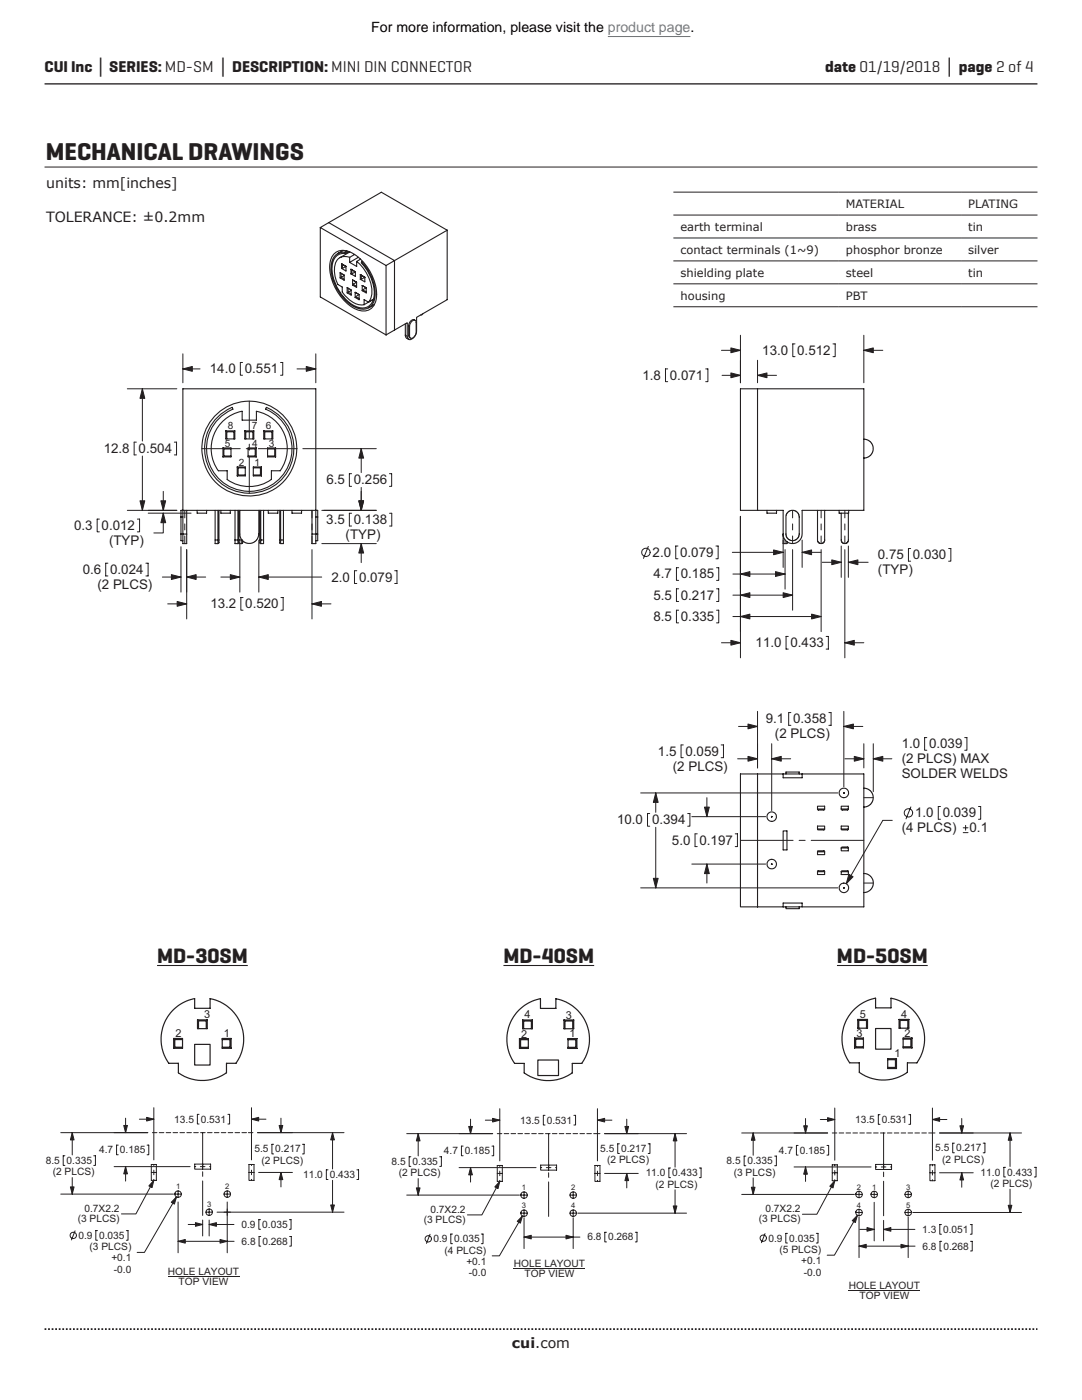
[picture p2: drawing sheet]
<svg xmlns="http://www.w3.org/2000/svg" width="216mm" height="279mm" viewBox="0 0 216 279" stroke-linecap="round" stroke-linejoin="round" font-family="sans-serif">
<path d="M8.9 265.3h198.1" fill="none" stroke="#231f20" stroke-width=".35" stroke-dasharray=".4 .4 .4 .4 .4 .4" stroke-dashoffset=".7" stroke-linecap="butt"/>
<path d="M8.9 16.7h198.1" fill="none" stroke="#231f20" stroke-width=".26"/>
<g fill="none" stroke="#231f20" stroke-width=".22">
<path d="M63.9 45.4v13.9l13.1 7.5M63.9 45.4l13.1 7.6M65.6 44.4l-1.7 1M65.6 44.4l13.1 7.6M65.6 44.4l10.5-6 13.1 7.5M66.8 51.1a2.19 2.19 0 0 1 2-.7l.1 .2a2.29 2.29 0 0 0-2.6 2.4 8.9 8.9 0 0 0 4.8 8.2 2.46 2.46 0 0 0 2.6-.2 2.46 2.46 0 0 0 1-2.4 9.3 9.3 0 0 0-2.6-6.1v-.2a9 9 0 0 1 2.6 7.7 2.52 2.52 0 0 1-3.9 1.3 9.2 9.2 0 0 1-4.6-9zM66.8 50.5a3.2 3.2 0 0 1 3.9 .3 9.8 9.8 0 0 1 4.4 9 2.62 2.62 0 0 1-4 2 9.9 9.9 0 0 1-5.2-9.4l.2-.8zM67.9 54.4l.8 .5M67.9 54.4v1.1M68.1 54.5v.9l-.2 .1M68.2 52.7l.8 .5M68.2 52.7v.9"/>
<path d="M68.2 52.7l.1 .1M68.2 53.6h.1M68.3 52.8l.7 .4M68.3 52.8v.8M68.5 50l-1.1 .6M68.7 55l-.6 .4 .6 .3M68.7 54.9v1l-.8-.4M69 53.2v.9l-.8-.5M69 53.2l-.7 .4M69.2 50.1l-.4 .3M69.3 57.4l.8 .5M69.3 57.4v1"/>
<path d="M69.5 57.5v.8l-.2 .1M69.6 50.2l-.7 .4M69.8 51.4a2.13 2.13 0 0 0-3.1 2.2 6.4 6.4 0 0 0 .7 3.2l.9 .5v1a5.3 5.3 0 0 0 4.1 2.5h.3M69.8 51.4v1M69.8 50.3l-2 1.1M70 53.7l.9 .6M70 53.7v1M70 53.7l.2 .1M70 54.7h.2M70.1 58l-.6 .3 .6 .4M70.1 57.9v1l-.8-.5M70.2 53.8l.7 .5"/>
<path d="M70.2 53.8v.9M70.4 55.9l.8 .4M70.4 55.9v1M70.5 56.7l.7 .4M70.5 56.7l-.1 .2M70.8 50.8l-1 .6M70.9 58.3l.8 .5M70.9 58.3v1.1M70.9 54.3v.9l-.9-.5M70.9 54.3l-.7 .4M71 59.2l.7 .4M71 59.2l-.1 .2"/>
<path d="M71.2 56.3v1.1l-.8-.5M71.2 56.3l-.7 .4M71.2 52.2a8.3 8.3 0 0 1 3 6.4l-.2 .8-.5 .9M71.2 52.2v1l-1.4-.8M71.5 51.3l-1.7 1.1M71.7 58.8l-.7 .4M71.7 58.8v1l-.8-.4M71.9 54.8l.2 .1v.8M71.9 54.8l.9 .5M71.9 54.8v.9M71.9 55.7h.2M71.9 51.7l-.7 .5"/>
<path d="M72.3 57l.8 .4M72.3 57v1M72.4 57.8l.7 .5M72.4 57.8l-.1 .2M72.4 52.2l-.2 .1M72.8 55.3v.9l-.9-.5M72.8 55.3l-.7 .4M73.1 57.4l-.7 .4M73.1 57.4v1.1l-.8-.5M77 53v13.8M78.7 52l-1.7 1M78.7 52v13.9"/>
<path d="M89.2 45.9v13.9l-6.1 3.5v2.7a1.87 1.87 0 0 1-1.3 1.8l-.3-.1-.2-.4v-2.9l-2.6 1.5M89.2 45.9l-10.5 6.1M73.5 60.3l1-.6-1.8 1.1M73.5 60.3l-.8-.5v1M74.7 60.8l-1.1 .6M78.7 65.9l-1.7 .9M80.9 66.9l.2 .6 .4 .2M80.9 66.9l.4 .2M80.9 64.6v2.3M81.5 67l.1 .2 .3 .3M81.5 65v2M81.5 65l.2 .1"/>
<path d="M81.5 67l.2 .1M82.1 64.3a.5 .5 0 0 1 .5-.4 .5 .5 0 0 1 .4 .5v1.9a1.12 1.12 0 0 1-1.1 1.2l-.2-.4v-2zM82.8 63.9l-.1-.1a1.12 1.12 0 0 0-1.2 1.2M84.4 62.6l-.5 .3M151.2 77.6v24.3M43.6 94h1.7v1.7a7.6 7.6 0 0 0 8.8 0M44.5 89.4h1.6v1.8h-1.6M44.5 89.4v1.8M44.5 89.4l.2 .2h1.4M44.7 91h1.4M44.7 91l-.2 .2M44.7 89.6v1.4"/>
<path d="M45.1 86h1.8M45.1 86v1.6h1.8v-1.6M45.1 86l.2 .2M45.3 86.2v1.4M46.7 86.2v1.4M46.9 86l-.2 .2h-1.4M47.3 93.2l.2 .2h1.4M47.3 93.2h1.6v1.8h-1.6M47.3 93.2v1.8M47.5 94.8h1.4M47.5 94.8l-.2 .2M47.5 93.4v1.4"/>
<path d="M48.8 86h1.8M48.8 86v1.6h1.8v-1.6M48.8 86l.2 .2M49 86.2v1.4M49.5 91h1.4M50.5 86.2v1.4M50.5 94.8h1.5M50.6 86l-.1 .2h-1.5M50.9 89.6v1.4l.2 .2M51.1 89.4l-.2 .2h-1.4M51.1 89.4h-1.6v1.8h1.6M51.1 89.4v1.8"/>
<path d="M51.1 82.1a7.6 7.6 0 0 1 4.8 11.9h-1.7v1.7M51.2 82.1v1.7h-2.9v-1.7a7.6 7.6 0 0 0-4.7 11.9M52 93.4v1.4l.2 .2M52.2 93.2l-.2 .2h-1.5M52.2 93.2v1.8M52.2 93.2h-1.7v1.8h1.7M52.6 86l.2 .2v1.4M52.6 86h1.8M52.6 86v1.6h1.8v-1.6M53 81.7a8.5 8.5 0 0 1 3.5 13 8.5 8.5 0 0 1-13.5 0 8.5 8.5 0 0 1 3.5-13l-.2-.4a8.9 8.9 0 0 0-3.6 13.6 8.9 8.9 0 0 0 14.1 0 8.9 8.9 0 0 0-3.6-13.6l-.2 .4M53.4 91h1.4M54.3 86.2v1.4"/>
<path d="M54.4 86l-.1 .2h-1.5M54.8 89.6v1.4l.2 .2M55 89.4l-.2 .2h-1.4M55 89.4v1.8M55 89.4h-1.6v1.8h1.6M172.4 87.7l.6 .1 .6 .3 .5 .7 .2 .7-.2 .8-.5 .7-.6 .3-.6 .1M36.1 106.6h.4v1.9h.8v-1.9M36.1 103.2v-1.3h27.3v1.3M36.1 106.6v1.3h.4M36.1 103.2h.4M36.1 103.2v3.4M37.3 106.6h-.8v-29h26.5v29"/>
<path d="M37.3 101.9v4.7M39.3 101.9v.5h1.9v-.5M42.9 107.8h.8v.5l-.2 .2M42.9 101.9v6.6h.6M43.5 101.9v6.6M43.7 101.9v5.9M44.1 101.9v.5h1.9v-.5M46.9 101.9v6.6h.6M46.9 107.8h1.3M47.5 101.9v6.6M47.7 108.3l-.2 .2M47.7 101.9v6.6h.5"/>
<path d="M47.9 101.9v5l.2 .7 .4 .4 1 .4h.6l.6-.2 .6-.5 .2-.6 .1-5.2M48.2 107.7v.1M48.3 107.8l-.1 .7M48.4 107.9v.4l-.2 .2M51.8 101.9v6.5l.2 .1M51.8 107.8h.8M52 101.9v6.6M52.6 101.9v6.6h-.6M53.5 101.9v.5h1.9v-.5M55.8 101.9v6.5l.2 .1M55.8 107.8h.8M56 101.9v6.6h.6v-6.6"/>
<path d="M58.3 101.9v.5h1.9v-.5M62.3 106.6h.7v1.9h-.7zM62.3 101.9v4.7M63 103.2h.4M63 106.6h.4M63.4 106.6v1.3h-.4M63.4 103.2v3.4M153 101.9v.5h1.9v-.5M156.2 106.6l.1 .6 .3 .6 .9 .6h1.1l1-.6 .3-.6 .2-.6v-4.7h12.3v-24.3h-24.7v24.3h8.6v6.6h.7v-.4M157.2 102.2l.6-.3h.7l.6 .3 .3 .6 .1 4-.4 .7-.6 .4-1-.2-.4-.3-.3-.5v-4zM163.1 101.9v6l.3 .4 .4 .2 .5-.2 .3-.5-.1-5.9M167.4 101.9v.5h1.9v-.5"/>
<path d="M167.9 102.4v5.5l.2 .4 .5 .2 .6-.3 .1-.4M169.3 102.4v5.4M151.2 154.5v26.5M156.3 154.5h3.8M156.3 154.5v.7h3.8v-.7M156.3 154.5h-8.6v26.5h3.5M156.8 154.5v-.4h2.7v.4M160.1 154.5h12.3v26.5h-12.3M172.4 157.3l.6 .1 .6 .3 .5 .7 .2 .8-.2 .7-.4 .6-.6 .4-.7 .2M156.3 165.8h.7v3.8h-.7zM163.1 174h1.4M163.1 174v.5h1.4v-.5"/>
<path d="M163.1 170h1.4M163.1 170v.6h1.4v-.6M163.1 170l.1-.2h1.2l.1 .2M163.1 165.4v-.5h1.4v.5M163.1 165.4h1.4M163.1 161.5h1.4l-.1 .1M163.1 161.5l.2 .2h1.1M163.1 161.5v-.6h1.4v.6M163.1 165.4l.2 .2h1.1l.1-.2M163.3 173.8l-.2 .2M163.3 173.8h1.1l.1 .2M167.9 174h1.4"/>
<path d="M167.9 174v.5h1.4v-.5M167.9 174l.1-.2h1.2l.1 .2M167.9 169.2v.6h1.4v-.6M167.9 169.2h1.4M167.9 169.2l.2-.2h1l.2 .2M167.9 165.4v-.5h1.4v.5M167.9 165.4h1.4M167.9 161.5h1.4l-.2 .1M167.9 161.5l.1 .2h1.1M167.9 161.5v-.6h1.4v.6M167.9 165.4l.2 .2h1l.2-.2M172.4 174.3l.6 .1 .7 .5 .5 .7 .1 .6-.1 .7-.5 .7-.7 .4-.6 .1"/>
<path d="M151.2 181h5.1M156.3 180.2h3.8v.8h-3.8zM156.8 181v.3h2.7v-.3"/>
<circle cx="49.7" cy="89.5" r="9.5"/>
<circle cx="168.4" cy="158.2" r=".95"/>
<circle cx="154" cy="163" r=".95"/>
<circle cx="154" cy="172.5" r=".95"/>
<circle cx="168.4" cy="177.2" r=".95"/>
</g>
<g fill="none" stroke="#231f20" stroke-width=".2">
<path d="M40.3 89.5h7.6M49.1 89.5h1.2M49.7 80.1v7.3M49.7 88.6v1.2M49.7 91v7.4M51.5 89.5h7.7M60.4 89.5h14.7M70.2 94.5h-.5v2.6h.5M72.1 89.5v4.8M72.1 97.3v4.6M77.7 94.5h.5v2.6h-.5M36.9 101.9v1.5"/>
<path d="M36.9 104.6v1.2M36.9 107v1.5M37.3 109.7v13.8M48.5 119.3h-.4v2.5h.4M56.1 119.3h.4v2.5h-.4M62.3 101.9v1.5M62.3 104.6v1.2M62.3 107v1.5M62.3 109.7v13.8M64.2 101.9h10.9M33.5 120.5h3.8M62.3 120.5h3.7"/>
</g>
<path d="M35.3 120l2 .5-2 .5z" fill="#231f20"/>
<path d="M35.3 120l2 .5-2 .5z" fill="none" stroke="#231f20" stroke-width=".2"/>
<path d="M62.3 120.5l1.8-.5v1z" fill="#231f20"/>
<path d="M62.3 120.5l1.8-.5v1z" fill="none" stroke="#231f20" stroke-width=".2"/>
<path d="M72.1 89.5l.5 1.9h-1z" fill="#231f20"/>
<path d="M72.1 89.5l.5 1.9h-1z" fill="none" stroke="#231f20" stroke-width=".2"/>
<path d="M71.6 99.9h1l-.5 2z" fill="#231f20"/>
<g fill="none" stroke="#231f20" stroke-width=".2">
<path d="M71.6 99.9h1l-.5 2zM135.4 113.3h-.4v2.5h.4M135.4 117.5h-.4v2.5h.4M143 113.3h.4v2.5h-.4M143 117.5h.4v2.5h-.4M146.2 114.6h10.4M146.2 118.8h12M147.7 103.1v28.2M156.6 107.7v.8M156.6 109.7v7.9M158.2 101.9v1.5M158.2 104.6v1.2"/>
<path d="M158.2 107v1.5M158.2 109.7v12.1M163.8 101.9v1.5M163.8 104.6v1.2M163.8 107v1.5M163.8 109.7v16.4M168.6 109.7v21.6M168.6 101.9v1.5M168.6 104.6v1.2M168.6 107v1.5M135.4 121.8h-.4v2.5h.4M143 121.8h.4v2.5h-.4"/>
<path d="M144 128.3h3.7M146.2 123h17.6M157.3 127h-.5v2.5h.5M164.8 127h.5v2.5h-.5M168.6 128.3h3.8"/>
</g>
<path d="M154.7 114.1l1.9 .5-1.9 .4z" fill="#231f20"/>
<path d="M154.7 114.1l1.9 .5-1.9 .4z" fill="none" stroke="#231f20" stroke-width=".2"/>
<path d="M147.7 114.6l1.9-.5v.9z" fill="#231f20"/>
<path d="M147.7 114.6l1.9-.5v.9z" fill="none" stroke="#231f20" stroke-width=".2"/>
<path d="M156.3 118.3l1.9 .5-1.9 .5z" fill="#231f20"/>
<path d="M156.3 118.3l1.9 .5-1.9 .5z" fill="none" stroke="#231f20" stroke-width=".2"/>
<path d="M147.7 118.8l1.9-.5v1z" fill="#231f20"/>
<path d="M147.7 118.8l1.9-.5v1z" fill="none" stroke="#231f20" stroke-width=".2"/>
<path d="M168.6 128.3l1.9-.5v1z" fill="#231f20"/>
<path d="M168.6 128.3l1.9-.5v1z" fill="none" stroke="#231f20" stroke-width=".2"/>
<path d="M145.8 127.8l1.9 .5-1.9 .5z" fill="#231f20"/>
<path d="M145.8 127.8l1.9 .5-1.9 .5z" fill="none" stroke="#231f20" stroke-width=".2"/>
<path d="M147.7 123l1.9-.4v.9z" fill="#231f20"/>
<path d="M147.7 123l1.9-.4v.9z" fill="none" stroke="#231f20" stroke-width=".2"/>
<path d="M161.9 122.6l1.9 .4-1.9 .5z" fill="#231f20"/>
<g fill="none" stroke="#231f20" stroke-width=".2">
<path d="M161.9 122.6l1.9 .4-1.9 .5zM168.3 158.2h.2M168.3 158.2l.2 .1M168.4 158.2v.1M168.4 158.2l-.1 .1M168.6 151.4h3.8M172.4 159.2h1.9M172.4 148.4v4.9M174.3 148.4v9.6M174.3 151.4h3.7M184.9 147.2h-.4v2.5h.4M192.5 147.2h.4v2.5h-.4"/>
<path d="M147.7 167.7h10.6M153.9 172.4h.2M153.9 172.4l.2 .1M153.9 163h.2M153.9 162.9l.2 .2M154 162.9v.2M154 172.4v.1M154 172.4l-.1 .1M154 162.9l-.1 .2M159.5 167.7h1.2M161.9 167.7h10.5M168.3 177.2h.2"/>
<path d="M168.3 177.1l.2 .2M168.4 177.1v.2M168.4 177.1l-.1 .2M172.4 176.2h1.9"/>
</g>
<path d="M174.3 151.4l1.9-.4v.9z" fill="#231f20"/>
<path d="M174.3 151.4l1.9-.4v.9z" fill="none" stroke="#231f20" stroke-width=".2"/>
<path d="M170.5 151l1.9 .4-1.9 .5z" fill="#231f20"/>
<g fill="none" stroke="#231f20" stroke-width=".2">
<path d="M25.4 77.6h9.9M28.4 77.6v10.4M36.5 70.6v5.8M36.5 73.6h3.4M48.4 72.3h-.4v2.6h.4M56 72.3h.4v2.6h-.4M59.3 73.6h3.7M63 70.6v5.8M27.2 88.2h-.4v2.6h.4M28.4 91v10.9M32.6 98.1v3.8M34.8 88.2h.4v2.6h-.4"/>
<path d="M72.1 98.1v3.8M19.8 103.6h-.4v2.5h.4M21.5 112.4h-.4v2.5h.4M27.4 103.6h.4v2.5h-.4M29.1 112.4h.5v2.5h-.5M29.6 102.4h8.5M32.4 115.2h3.7M32.6 102.4v4h-1.9M35.3 101.9h-9.9M36.1 109.1v9.1M37.3 115.2h3.7M37.3 109.7v8.5"/>
<path d="M44.1 115.2h3.8M47.9 107.8v10.4M51.6 115.2h12.6M51.6 107.8v10.4M64.2 108.5h10.9M64.6 101.9h10.5M70.2 102.4h-.5v2.6h.5M71.2 113.9h-.5v2.5h.5M72.1 108.5v3.8M77.7 102.4h.5v2.6h-.5M78.8 113.9h.4v2.5h-.4M170.5 151l1.9 .4-1.9 .5z"/>
</g>
<path d="M51.6 115.2l1.9-.5v.9z" fill="#231f20"/>
<path d="M51.6 115.2l1.9-.5v.9z" fill="none" stroke="#231f20" stroke-width=".2"/>
<path d="M46 114.7l1.9 .5-1.9 .4z" fill="#231f20"/>
<path d="M46 114.7l1.9 .5-1.9 .4z" fill="none" stroke="#231f20" stroke-width=".2"/>
<path d="M34.2 114.7l1.9 .5-1.9 .4z" fill="#231f20"/>
<path d="M34.2 114.7l1.9 .5-1.9 .4z" fill="none" stroke="#231f20" stroke-width=".2"/>
<path d="M37.3 115.2l1.8-.5v.9z" fill="#231f20"/>
<path d="M37.3 115.2l1.8-.5v.9z" fill="none" stroke="#231f20" stroke-width=".2"/>
<path d="M32.1 99.9h1l-.5 2z" fill="#231f20"/>
<path d="M32.1 99.9h1l-.5 2z" fill="none" stroke="#231f20" stroke-width=".2"/>
<path d="M32.6 102.4l.5 1.9h-1z" fill="#231f20"/>
<path d="M32.6 102.4l.5 1.9h-1z" fill="none" stroke="#231f20" stroke-width=".2"/>
<path d="M72.1 108.5l.5 1.9h-1z" fill="#231f20"/>
<path d="M72.1 108.5l.5 1.9h-1z" fill="none" stroke="#231f20" stroke-width=".2"/>
<path d="M71.6 99.9h1l-.5 2z" fill="#231f20"/>
<path d="M71.6 99.9h1l-.5 2z" fill="none" stroke="#231f20" stroke-width=".2"/>
<path d="M28.4 77.6l.5 1.9h-1z" fill="#231f20"/>
<path d="M28.4 77.6l.5 1.9h-1z" fill="none" stroke="#231f20" stroke-width=".2"/>
<path d="M27.9 99.9h1l-.5 2z" fill="#231f20"/>
<path d="M27.9 99.9h1l-.5 2z" fill="none" stroke="#231f20" stroke-width=".2"/>
<path d="M36.5 73.6l1.9-.5v1z" fill="#231f20"/>
<path d="M36.5 73.6l1.9-.5v1z" fill="none" stroke="#231f20" stroke-width=".2"/>
<path d="M61.1 73.1l1.9 .5-1.9 .5z" fill="#231f20"/>
<g fill="none" stroke="#231f20" stroke-width=".2">
<path d="M61.1 73.1l1.9 .5-1.9 .5zM133.2 73.6h-.4v2.6h.4M140.8 73.6h.5v2.6h-.5M144 69.9h3.7M144.1 74.9h3.6M147.7 66.9v9.5M151.2 71.9v4.5M151.2 74.9h3.7M158.6 68.6h-.4v2.6h.4M166.2 68.6h.5v2.6h-.5M172.4 66.9v9.5M172.4 69.9h3.8"/>
<path d="M129.4 109l-1 2.4M135.3 109h-.5v2.5h.5M142.9 109h.4v2.5h-.4M146.1 110.2h10.2M156.3 107.8v5.4M160.1 107.8v5.4M160.1 110.2h3.7M164.1 112.2h3.8M167.9 109v6.2M169.3 109v6.2M169.3 112.2h3.9M181.7 109.5h-.4v2.5h.4"/>
<path d="M189.3 109.5h.4v2.5h-.4"/>
<circle cx="128.9" cy="110.2" r=".84"/>
</g>
<path d="M166 111.7l1.9 .5-1.9 .5z" fill="#231f20"/>
<path d="M166 111.7l1.9 .5-1.9 .5z" fill="none" stroke="#231f20" stroke-width=".2"/>
<path d="M169.3 112.2l1.9-.5v1z" fill="#231f20"/>
<path d="M169.3 112.2l1.9-.5v1z" fill="none" stroke="#231f20" stroke-width=".2"/>
<path d="M154.4 109.8l1.9 .4-1.9 .5z" fill="#231f20"/>
<path d="M154.4 109.8l1.9 .4-1.9 .5z" fill="none" stroke="#231f20" stroke-width=".2"/>
<path d="M160.1 110.2l1.8-.4v.9z" fill="#231f20"/>
<path d="M160.1 110.2l1.8-.4v.9z" fill="none" stroke="#231f20" stroke-width=".2"/>
<path d="M145.8 74.4l1.9 .5-1.9 .5z" fill="#231f20"/>
<path d="M145.8 74.4l1.9 .5-1.9 .5z" fill="none" stroke="#231f20" stroke-width=".2"/>
<path d="M151.2 74.9l1.8-.5v1z" fill="#231f20"/>
<path d="M151.2 74.9l1.8-.5v1z" fill="none" stroke="#231f20" stroke-width=".2"/>
<path d="M145.8 69.4l1.9 .5-1.9 .5z" fill="#231f20"/>
<path d="M145.8 69.4l1.9 .5-1.9 .5z" fill="none" stroke="#231f20" stroke-width=".2"/>
<path d="M172.4 69.9l1.9-.5v1z" fill="#231f20"/>
<g fill="none" stroke="#231f20" stroke-width=".2">
<path d="M172.4 69.9l1.9-.5v1zM127.8 158.2h39.4M130.8 158.2v3.9M136.3 148.7h-.4v2.5h.4M141.1 159.2v3.8M143.9 148.7h.5v2.5h-.5M147.2 151.4h4M147.4 145h3.8M151.2 142v11.3M154 151.4h3.8M154 148.4v13.4M157.8 142.2h-.4v2.6h.4"/>
<path d="M165.4 142.2h.4v2.6h-.4M168.4 145h3.8M168.4 142v15M127.8 177.2h39.4M129.6 162.4h-.4v2.5h.4M130.8 165.1v12.1M137.2 162.4h.5v2.5h-.5M138 172.4h14.8M138 163h14.8M139.1 166.4h-.4v2.6h.4M141.1 172.4v3.8M146.7 166.4h.4v2.6h-.4"/>
<path d="M178 163.7h-1.8l-7.3 12.7M181.8 161l-1 2.4M187.7 161h-.5v2.5h.5M192.2 166.2h1M192.2 165.2h1M192.7 164.7v1M195.2 161h.5v2.5h-.5"/>
<circle cx="181.3" cy="162.2" r=".84"/>
</g>
<path d="M168.4 145l1.9-.5v1z" fill="#231f20"/>
<path d="M168.4 145l1.9-.5v1z" fill="none" stroke="#231f20" stroke-width=".2"/>
<path d="M149.3 151l1.9 .4-1.9 .5z" fill="#231f20"/>
<path d="M149.3 151l1.9 .4-1.9 .5z" fill="none" stroke="#231f20" stroke-width=".2"/>
<path d="M149.3 144.5l1.9 .5-1.9 .5z" fill="#231f20"/>
<path d="M149.3 144.5l1.9 .5-1.9 .5z" fill="none" stroke="#231f20" stroke-width=".2"/>
<path d="M154 151.4l1.9-.4v.9z" fill="#231f20"/>
<path d="M154 151.4l1.9-.4v.9z" fill="none" stroke="#231f20" stroke-width=".2"/>
<path d="M169.4 174.5l.8 .5-1.3 1.4z" fill="#231f20"/>
<path d="M169.4 174.5l.8 .5-1.3 1.4z" fill="none" stroke="#231f20" stroke-width=".2"/>
<path d="M141.1 172.4l.4 1.9h-.9z" fill="#231f20"/>
<path d="M141.1 172.4l.4 1.9h-.9z" fill="none" stroke="#231f20" stroke-width=".2"/>
<path d="M140.6 161.1h.9l-.4 1.9z" fill="#231f20"/>
<path d="M140.6 161.1h.9l-.4 1.9z" fill="none" stroke="#231f20" stroke-width=".2"/>
<path d="M130.8 158.2l.5 1.9h-.9z" fill="#231f20"/>
<path d="M130.8 158.2l.5 1.9h-.9z" fill="none" stroke="#231f20" stroke-width=".2"/>
<path d="M130.4 175.3h.9l-.5 1.9z" fill="#231f20"/>
<g fill="none" stroke="#231f20" stroke-width=".2">
<path d="M8.9 33.3h198.1M134.4 38.3h72.6M134.4 42.9h72.6M134.4 47.5h72.6M134.4 52.1h72.6M134.4 56.6h72.6M134.4 61.2h72.6M130.4 175.3h.9l-.5 1.9zM12.1 238.3h22.5M12.1 226h17.4M12.9 230.7h-.3v1.9h.3M14.4 226v4.5"/>
<path d="M14.4 235v3.3M18.7 230.7h.3v1.9h-.3M22.8 232.8h15.1M23.6 228.5h-.3v2h.3M25.1 223.2v2.8M25.1 232.8v2.9M27.8 223.4h2.9M29.4 228.5h.3v2h-.3M30.2 234h1M30.2 232.4h1v3.2h-1zM30.4 226h.9M30.7 232.4v.2"/>
<path d="M30.7 233.5v.9M30.7 235.4v.2M30.7 221.1v10.4M31.8 226h.9M33.2 226h.9M34.5 226h.9M34.9 238.3h1.3M35.2 238.9l-6.4 11h-1.4M35.5 237.7v1.3M35.5 239.9v10.1M35.9 226h.9M37.3 226h.9"/>
<path d="M38.7 226h.9M38.9 232.3h3.1v1h-3.1zM38.9 232.8h.2M39.7 222.4h-.3v1.9h.3M40 232.8h.9M40 226h.9M40.4 226v7.3M40.4 233.8v1M40.4 235.7v6.9M41.4 226h.9M41.8 232.8h.2M42.8 226h.9"/>
<path d="M44.1 226h1M44.7 238.3h1.3M45.3 239.9v10.1M45.3 237.7v1.3M45.5 222.4h.3v1.9h-.3M45.5 226h.9M46.9 226h.9M48.3 226h.9M49.6 226h.9M49.7 232.4h1v3.2h-1zM49.7 234h1M50.2 221.1v10.4"/>
<path d="M50.2 223.4h2.9M50.2 232.4v.2M50.2 233.5v.9M50.2 235.4v.2M51.4 226h17.2M51.6 234h6.8M54.6 228.4h-.3v1.9h.3M56.1 223.2v2.8M56.1 234v2.9M60.4 228.4h.3v1.9h-.3M65.5 233.5h-.4v1.9h.4M66.4 226v7.3"/>
<path d="M66.4 235.6v6.3M71.2 233.5h.3v1.9h-.3M15 245.6l-.7 1.9M19.5 245.6h-.4v1.9h.4M25.2 245.6h.3v1.9h-.3M35.5 247.7h11.2M37.6 244.4h2.8M40.4 243.5v3.2M41.1 241.9h1.3M41.7 243.5v3.2M41.7 244.4h5M41.7 241.3v1.3"/>
<path d="M43.3 241.9h25.3M52 243.4h-.4v1.9h.4M52 246.8h-.3v1.9h.3M57.7 243.4h.4v1.9h-.4M57.8 246.8h.3v1.9h-.3"/>
<circle cx="35.5" cy="238.3" r=".65"/>
<circle cx="45.3" cy="238.3" r=".65"/>
<circle cx="14.6" cy="246.5" r=".63"/>
<circle cx="41.7" cy="241.9" r=".65"/>
</g>
<g fill="none" stroke="#231f20" stroke-width=".24">
<path d="M110.9 199.3l2 .6 1.1 .7 1 .8 1.2 1.4 .8 1.5 .5 1.5 .1 1.2-.1 1.7-.5 1.8-.9 1.7h-1.9v1.9l-1.5 .9-1.5 .5-1.4 .2-1.7-.1-1.8-.6-1.7-.9v-1.9h-1.9l-.2-.2-.8-1.5-.3-1.1-.3-1.5 .1-1.8 .5-1.6 .8-1.6 1.1-1.4 1.2-.9 1.5-.8 1.5-.5v2h3.1v-2M177.8 199.2l2 .6 1.1 .7 1.4 1.2 .8 1 .8 1.5 .4 1.5 .2 1.2-.1 1.7-.5 1.8-.9 1.7h-1.9v1.9l-1.6 .9-1.4 .4-1.4 .2h-1.7l-1.9-.6-1.6-.9v-1.9h-2l-.1-.2-.8-1.5-.4-1.1-.2-1.5 .1-1.8 .4-1.6 .9-1.6 1.1-1.4 1.1-.9 1.5-.8 1.6-.5v1.9h3.1v-1.9M33.7 212.2l-1-1.7-.3-1.2-.3-1.5 .1-1.7 .5-1.6 .8-1.7 1.1-1.3 1.2-.9 1.5-.9 1.5-.4v1.9h3.1v-1.9l2 .6 1.1 .7 1.4 1.2 .8 1 .8 1.5 .4 1.2 .2 1.4-.1 1.8-.5 1.8-.9 1.7h-1.9v1.9l-1.5 .9-1.5 .4-1.4 .2-1.7-.1-1.8-.5-1.7-.9v-1.9h-1.9M34.7 207.3l.2 .2h1.5M34.7 207.3v1.9M34.7 207.3h1.7v1.9h-1.7M34.9 209h1.5M34.9 209l-.2 .2M34.9 207.5v1.5M38.8 208.4h3.1v4.2h-3.1zM39.4 203.5h2M39.4 203.5v1.8h2v-1.8"/>
<path d="M39.4 203.5l.2 .2M39.6 203.7v1.6M41.2 203.7v1.6M41.4 203.5l-.2 .2h-1.6M44.3 209h1.6M45.9 207.5v1.5l.2 .2M46.1 207.3l-.2 .2h-1.6M46.1 207.3h-1.8v1.9h1.8M46.1 207.3v1.9M103.7 207.3l.2 .2h1.5M103.7 207.3h1.7v1.9h-1.7M103.7 207.3v1.9"/>
<path d="M103.9 209h1.5M103.9 207.5v1.5M103.9 209l-.2 .2M104.3 203.6l.2 .2M104.3 203.6v1.7h1.9v-1.7M104.3 203.6h1.9M104.5 203.8v1.5M106 203.8v1.5M106.2 203.6l-.2 .2h-1.5M107.3 211.5h4.1v3.1h-4.1zM112.5 203.6l.2 .2v1.5M112.5 203.6v1.7h2v-1.7"/>
<path d="M112.5 203.6h2M113.3 209h1.6M114.3 203.8v1.5M114.5 203.6l-.2 .2h-1.6M114.9 207.5v1.5l.2 .2M115.1 207.3l-.2 .2h-1.6M115.1 207.3h-1.8v1.9h1.8M115.1 207.3v1.9M170.5 207.2l.2 .2h1.6M170.5 207.2h1.8v1.9h-1.8M170.5 207.2v1.9M170.7 207.4v1.5"/>
<path d="M170.7 208.9l-.2 .2M170.7 208.9h1.6M171.2 203.5l.2 .2M171.2 203.5v1.7h1.9v-1.7M171.2 203.5h1.9M171.4 203.7v1.5M172.9 203.7v1.5M173.1 203.5l-.2 .2h-1.5M174.7 205.3h3.1v4.1h-3.1zM177.1 213h1.6M178.7 211.5v1.5l.2 .3M178.9 211.3l-.2 .2h-1.6"/>
<path d="M178.9 211.3h-1.8v2h1.8M178.9 211.3v2M179.4 203.5l.2 .2v1.5M179.4 203.5v1.7h1.9v-1.7M179.4 203.5h1.9M180.2 208.9h1.6M180.2 207.4h1.6M181.1 203.7v1.5M181.3 203.5l-.2 .2h-1.5M181.8 207.4v1.5l.2 .2M182 207.2l-.2 .2M182 207.2h-1.8v1.9h1.8"/>
<path d="M182 207.2v1.9"/>
</g>
<path d="M39 244l1.4 .4-1.4 .3z" fill="#231f20"/>
<path d="M39 244l1.4 .4-1.4 .3z" fill="none" stroke="#231f20" stroke-width=".2"/>
<path d="M41.7 244.4l1.5-.4v.7z" fill="#231f20"/>
<path d="M41.7 244.4l1.5-.4v.7z" fill="none" stroke="#231f20" stroke-width=".2"/>
<path d="M35.2 238.9l-.4 1.4-.6-.4z" fill="#231f20"/>
<path d="M35.2 238.9l-.4 1.4-.6-.4z" fill="none" stroke="#231f20" stroke-width=".2"/>
<path d="M29.3 223l1.4 .4-1.4 .3z" fill="#231f20"/>
<path d="M29.3 223l1.4 .4-1.4 .3z" fill="none" stroke="#231f20" stroke-width=".2"/>
<path d="M50.2 223.4l1.4-.4v.7z" fill="#231f20"/>
<path d="M50.2 223.4l1.4-.4v.7z" fill="none" stroke="#231f20" stroke-width=".2"/>
<path d="M24.7 224.6h.7l-.3 1.4z" fill="#231f20"/>
<path d="M24.7 224.6h.7l-.3 1.4z" fill="none" stroke="#231f20" stroke-width=".2"/>
<path d="M25.1 232.8l.3 1.5h-.7z" fill="#231f20"/>
<path d="M25.1 232.8l.3 1.5h-.7z" fill="none" stroke="#231f20" stroke-width=".2"/>
<path d="M14 236.9h.8l-.4 1.4z" fill="#231f20"/>
<path d="M14 236.9h.8l-.4 1.4z" fill="none" stroke="#231f20" stroke-width=".2"/>
<path d="M14.4 226l.4 1.5h-.8z" fill="#231f20"/>
<path d="M14.4 226l.4 1.5h-.8z" fill="none" stroke="#231f20" stroke-width=".2"/>
<path d="M55.7 224.6h.7l-.3 1.4z" fill="#231f20"/>
<path d="M55.7 224.6h.7l-.3 1.4z" fill="none" stroke="#231f20" stroke-width=".2"/>
<path d="M56.1 234l.3 1.4h-.7z" fill="#231f20"/>
<path d="M56.1 234l.3 1.4h-.7z" fill="none" stroke="#231f20" stroke-width=".2"/>
<path d="M66 240.5h.7l-.3 1.4z" fill="#231f20"/>
<path d="M66 240.5h.7l-.3 1.4z" fill="none" stroke="#231f20" stroke-width=".2"/>
<path d="M66.4 226l.3 1.5h-.7z" fill="#231f20"/>
<path d="M66.4 226l.3 1.5h-.7z" fill="none" stroke="#231f20" stroke-width=".2"/>
<path d="M43.9 247.4l1.4 .3-1.4 .4z" fill="#231f20"/>
<path d="M43.9 247.4l1.4 .3-1.4 .4z" fill="none" stroke="#231f20" stroke-width=".2"/>
<path d="M35.5 247.7l1.5-.3v.7z" fill="#231f20"/>
<path d="M30.7 235.6l-3.6 6.7h-2.9M33.5 254.8h14.2M35.5 247.7l1.5-.3v.7z" fill="none" stroke="#231f20" stroke-width=".2"/>
<path d="M30.7 235.6l-.4 1.4-.6-.3z" fill="#231f20"/>
<g fill="none" stroke="#231f20" stroke-width=".2">
<path d="M30.7 235.6l-.4 1.4-.6-.3zM81.2 238.5h22.5M82 230.9h-.4v1.9h.4M83.4 226.2v4.5M83.4 235.2v3.3M87.7 230.9h.4v1.9h-.4M91.6 233h15.4M92.4 228.7h-.3v2h.3M93.9 223.4v2.8M93.9 233v2.9M96.8 223.6h2.9M98.2 228.7h.3v2h-.3"/>
<path d="M98.3 226.2h-17.1M99.2 234.2h1M99.2 226.2h.9M99.2 232.6h1v3.2h-1zM99.7 221.3v10.4M99.7 232.6v.2M99.7 233.7v.9M99.7 235.6v.2M100.6 226.2h.9M102 226.2h.9M103.3 226.2h1M103.9 238.5h1.3"/>
<path d="M104.6 237.9v1.3M104.7 226.2h.9M106.1 226.2h.9M107.5 226.2h.9M107.9 232.5h3.2v1h-3.2zM107.9 233h.2M108.8 222.6h-.4v1.9h.4M108.8 226.2h1M109 233h.9M109.5 226.2v7.3M109.5 234v1M109.5 235.9v6.9"/>
<path d="M110.2 226.2h.9M110.8 233h.3M111.6 226.2h.9M113 226.2h.9M113.7 238.5h1.3M114.3 226.2h1M114.4 237.9v1.3M114.5 222.6h.3v1.9h-.3M115.7 226.2h.9M117.1 226.2h.9M118.5 226.2h1.2M118.7 232.6h1v3.2h-1z"/>
<path d="M118.7 234.2h1M119.2 221.3v10.4M119.2 232.6v.2M119.2 233.7v.9M119.2 235.6v.2M119.2 223.6h2.9M120.6 234.2h6.8M123.6 228.3h-.3v1.9h.3M125.1 223.4v2.8M125.1 234.2v2.9M129.3 228.3h.4v1.9h-.4M133.8 233.1h-.3v1.9h.3"/>
<path d="M134.7 226.2v6.7M134.7 237.5v4.6M137 226.2h-16.4M139.6 233.1h.3v1.9h-.3M85.8 246.3l-.7 1.8M90.3 246.3h-.3v1.9h.3M96 246.3h.4v1.9h-.4M103.9 242.1h1.3M104.2 242.7l-4.5 7.9h-1.5M104.6 246.9h11.1M104.6 243v6.2M104.6 241.5v1.3"/>
<path d="M113.7 242.1h1.3M114.4 241.5v1.3M114.4 243v6.2M115.3 242.1h21.7M121 245.9h-.3v2h.3M126.8 245.9h.3v2h-.3"/>
<circle cx="104.6" cy="238.5" r=".65"/>
<circle cx="114.4" cy="238.5" r=".65"/>
<circle cx="85.5" cy="247.2" r=".63"/>
<circle cx="104.6" cy="242.1" r=".65"/>
<circle cx="114.4" cy="242.1" r=".65"/>
</g>
<path d="M98.3 223.2l1.4 .4-1.4 .3z" fill="#231f20"/>
<path d="M98.3 223.2l1.4 .4-1.4 .3z" fill="none" stroke="#231f20" stroke-width=".2"/>
<path d="M119.2 223.6l1.4-.4v.7z" fill="#231f20"/>
<path d="M119.2 223.6l1.4-.4v.7z" fill="none" stroke="#231f20" stroke-width=".2"/>
<path d="M93.5 224.8h.8l-.4 1.4z" fill="#231f20"/>
<path d="M93.5 224.8h.8l-.4 1.4z" fill="none" stroke="#231f20" stroke-width=".2"/>
<path d="M93.9 233l.4 1.5h-.8z" fill="#231f20"/>
<path d="M93.9 233l.4 1.5h-.8z" fill="none" stroke="#231f20" stroke-width=".2"/>
<path d="M83.1 237.1h.7l-.4 1.4z" fill="#231f20"/>
<path d="M83.1 237.1h.7l-.4 1.4z" fill="none" stroke="#231f20" stroke-width=".2"/>
<path d="M83.4 226.2l.4 1.5h-.7z" fill="#231f20"/>
<path d="M83.4 226.2l.4 1.5h-.7z" fill="none" stroke="#231f20" stroke-width=".2"/>
<path d="M124.7 224.8h.7l-.3 1.4z" fill="#231f20"/>
<path d="M124.7 224.8h.7l-.3 1.4z" fill="none" stroke="#231f20" stroke-width=".2"/>
<path d="M125.1 234.2l.3 1.4h-.7z" fill="#231f20"/>
<path d="M125.1 234.2l.3 1.4h-.7z" fill="none" stroke="#231f20" stroke-width=".2"/>
<path d="M134.3 240.7h.8l-.4 1.4z" fill="#231f20"/>
<path d="M134.3 240.7h.8l-.4 1.4z" fill="none" stroke="#231f20" stroke-width=".2"/>
<path d="M134.7 226.2l.4 1.5h-.8z" fill="#231f20"/>
<path d="M134.7 226.2l.4 1.5h-.8z" fill="none" stroke="#231f20" stroke-width=".2"/>
<path d="M104.6 246.9l1.4-.4v.8z" fill="#231f20"/>
<path d="M104.6 246.9l1.4-.4v.8z" fill="none" stroke="#231f20" stroke-width=".2"/>
<path d="M112.9 246.5l1.5 .4-1.5 .4z" fill="#231f20"/>
<path d="M112.9 246.5l1.5 .4-1.5 .4z" fill="none" stroke="#231f20" stroke-width=".2"/>
<path d="M104.2 242.7l-.4 1.4-.6-.4z" fill="#231f20"/>
<path d="M99.7 235.8l-3.5 6.7h-2.9M102.5 253.2h14.3M104.2 242.7l-.4 1.4-.6-.4z" fill="none" stroke="#231f20" stroke-width=".2"/>
<path d="M99.7 235.8l-.3 1.4-.7-.3z" fill="#231f20"/>
<g fill="none" stroke="#231f20" stroke-width=".2">
<path d="M99.7 235.8l-.3 1.4-.7-.3zM148 238.4h22.5M148.8 230.7h-.3v1.9h.3M150.3 226.1v4.5M150.3 235.1v3.3M154.6 230.7h.3v1.9h-.3M158.4 232.9h15.4M159.3 228.6h-.4v1.9h.4M160.7 223.2v2.9M160.7 232.9v2.9M163.7 223.4h2.9M165 228.6h.3v1.9h-.3"/>
<path d="M165.1 226.1h-17.1M166.1 234.1h1M166.1 226.1h.9M166.1 232.5h1v3.1h-1zM166.6 221.1v10.4M166.6 232.5v.2M166.6 233.6v.9M166.6 235.4v.2M167.4 226.1h1M168.8 226.1h.9M170.2 226.1h.9M170.8 238.4h1.3"/>
<path d="M171.4 237.7v1.3M171.6 226.1h.9M172.9 226.1h1M173.8 238.4h1.3M174.3 226.1h.9M174.4 237.7v1.3M174.4 239.9v7.7M174.7 232.4h3.2v1h-3.2zM174.7 232.9h.2M175.6 222.5h-.3v1.9h.3M175.7 226.1h.9M175.9 232.9h.9"/>
<path d="M176.3 226.1v7.3M176.3 233.9v.9M176.3 235.7v6.9M177.1 226.1h.9M177.7 232.9h.2M178.4 226.1h1M179.8 226.1h.9M180.6 238.4h1.3M181.2 226.1h.9M181.2 237.7v1.3M181.4 222.5h.3v1.9h-.3M182.6 226.1h.9"/>
<path d="M183.9 226.1h.9M185.3 226.1h1.3M185.6 232.5h1v3.1h-1zM185.6 234.1h1M186.1 232.5v.2M186.1 233.6v.9M186.1 235.4v.2M186.1 221.1v10.4M186.1 223.4h2.8M187.5 234.1h6.7M190.4 228.1h-.3v2h.3M191.9 223.2v2.9"/>
<path d="M191.9 234.1v2.8M196.2 228.1h.3v2h-.3M200.6 233h-.3v1.9h.3M201.5 226.1v6.7M201.5 237.3v4.7M203.8 226.1h-16.3M206.4 233h.3v1.9h-.3M152.7 246.2l-.8 1.8M157.1 246.1h-.3v2h.3M162.9 246.1h.3v2h-.3M170.8 242h1.3M171.1 242.5l-4.6 8h-1.4"/>
<path d="M171.4 248.7h11.2M171.4 242.9v8.1M171.4 241.3v1.3M171.5 245.4h2.9M176.3 243.6v4M176.3 245.4h6.3M180.6 242h1.3M181.2 241.3v1.3M181.2 242.9v8.1M182.1 242h21.7M187.9 244.4h-.4v1.9h.4M187.9 247.7h-.3v2h.3"/>
<path d="M193.6 244.4h.4v1.9h-.4M193.7 247.7h.3v2h-.3"/>
<circle cx="171.4" cy="238.4" r=".65"/>
<circle cx="174.4" cy="238.4" r=".65"/>
<circle cx="181.2" cy="238.4" r=".65"/>
<circle cx="152.3" cy="247.1" r=".63"/>
<circle cx="171.4" cy="242" r=".65"/>
<circle cx="181.2" cy="242" r=".65"/>
</g>
<path d="M165.1 223.1l1.5 .3-1.5 .4z" fill="#231f20"/>
<path d="M165.1 223.1l1.5 .3-1.5 .4z" fill="none" stroke="#231f20" stroke-width=".2"/>
<path d="M186.1 223.4l1.4-.3v.7z" fill="#231f20"/>
<path d="M186.1 223.4l1.4-.3v.7z" fill="none" stroke="#231f20" stroke-width=".2"/>
<path d="M160.4 224.7h.7l-.4 1.4z" fill="#231f20"/>
<path d="M160.4 224.7h.7l-.4 1.4z" fill="none" stroke="#231f20" stroke-width=".2"/>
<path d="M160.7 232.9l.4 1.4h-.7z" fill="#231f20"/>
<path d="M160.7 232.9l.4 1.4h-.7z" fill="none" stroke="#231f20" stroke-width=".2"/>
<path d="M149.9 236.9h.8l-.4 1.5z" fill="#231f20"/>
<path d="M149.9 236.9h.8l-.4 1.5z" fill="none" stroke="#231f20" stroke-width=".2"/>
<path d="M150.3 226.1l.4 1.5h-.8z" fill="#231f20"/>
<path d="M150.3 226.1l.4 1.5h-.8z" fill="none" stroke="#231f20" stroke-width=".2"/>
<path d="M191.5 224.7h.8l-.4 1.4z" fill="#231f20"/>
<path d="M191.5 224.7h.8l-.4 1.4z" fill="none" stroke="#231f20" stroke-width=".2"/>
<path d="M191.9 234.1l.4 1.4h-.8z" fill="#231f20"/>
<path d="M191.9 234.1l.4 1.4h-.8z" fill="none" stroke="#231f20" stroke-width=".2"/>
<path d="M201.2 240.5h.7l-.4 1.5z" fill="#231f20"/>
<path d="M201.2 240.5h.7l-.4 1.5z" fill="none" stroke="#231f20" stroke-width=".2"/>
<path d="M201.5 226.1l.4 1.5h-.7z" fill="#231f20"/>
<path d="M201.5 226.1l.4 1.5h-.7z" fill="none" stroke="#231f20" stroke-width=".2"/>
<path d="M173 245l1.4 .4-1.4 .3z" fill="#231f20"/>
<path d="M173 245l1.4 .4-1.4 .3z" fill="none" stroke="#231f20" stroke-width=".2"/>
<path d="M176.3 245.4l1.5-.4v.7z" fill="#231f20"/>
<path d="M176.3 245.4l1.5-.4v.7z" fill="none" stroke="#231f20" stroke-width=".2"/>
<path d="M171.4 248.7l1.4-.4v.8z" fill="#231f20"/>
<path d="M171.4 248.7l1.4-.4v.8z" fill="none" stroke="#231f20" stroke-width=".2"/>
<path d="M179.8 248.3l1.4 .4-1.4 .4z" fill="#231f20"/>
<path d="M179.8 248.3l1.4 .4-1.4 .4z" fill="none" stroke="#231f20" stroke-width=".2"/>
<path d="M171.1 242.5l-.4 1.5-.6-.4z" fill="#231f20"/>
<path d="M166.6 235.6l-3.6 6.7h-2.9M169.4 257.5h14.2M171.1 242.5l-.4 1.5-.6-.4z" fill="none" stroke="#231f20" stroke-width=".2"/>
<path d="M166.6 235.6l-.4 1.5-.6-.4z" fill="#231f20"/>
<path d="M166.6 235.6l-.4 1.5-.6-.4z" fill="none" stroke="#231f20" stroke-width=".2"/>
<path d="M31.3 192.7h18.1M100.5 192.7h18.1M167 192.7h18.1" fill="none" stroke="#231f20" stroke-width=".21"/>
<path d="M121.3 7.3h16.5" fill="none" stroke="#4582a4" stroke-width=".2"/>
<text font-size="4.9" fill="#231f20" x="9.1" y="31.9">MECHANICAL DRAWINGS</text>
<g font-size="4.2" fill="#231f20">
<text x="31.3" y="192.3">MD-30SM</text>
<text x="100.5" y="192.3">MD-40SM</text>
<text x="167" y="192.3">MD-50SM</text>
</g>
<g font-size="3.2" fill="#231f20">
<text x="8.9" y="14.3">CUI Inc │ SERIES: MD-SM │ DESCRIPTION: MINI DIN CONNECTOR</text>
<text x="164.6" y="14.3">date 01/19/2018 │ page 2 of 4</text>
</g>
<text font-size="2.8" x="74.1" y="6.4">For more information, please visit the product page.</text>
<g font-size="2.8" fill="#231f20">
<text x="9.2" y="37.5">units: mm[inches]</text>
<text x="9.2" y="44.2">TOLERANCE: ±0.2mm</text>
<text x="102.2" y="269">cui.com</text>
</g>
<g font-size="2.7" fill="#231f20">
<text x="152.1" y="70.8">13.0 0.512</text>
<text x="41.9" y="74.5">14.0</text>
<text x="48.9" y="74.5">0.551</text>
<text x="128.2" y="75.8">1.8 0.071</text>
<text x="20.7" y="90.4">12.8</text>
<text x="27.7" y="90.4">0.504</text>
<text x="65.1" y="96.7">6.5</text>
<text x="70.6" y="96.7">0.256</text>
<text x="14.8" y="105.8">0.3</text>
<text x="20.3" y="105.8">0.012</text>
<text x="65.1" y="104.6">3.5</text>
<text x="69" y="107.6">(TYP)</text>
<text x="70.6" y="104.6">0.138</text>
<text x="21.8" y="108.7">(TYP)</text>
<text x="130.2" y="111.1">2.0 0.079</text>
<text x="175.2" y="111.6">0.75</text>
<text x="182.2" y="111.6">0.030</text>
<text x="16.5" y="114.6">0.6</text>
<text x="19.4" y="117.6">(2 PLCS)</text>
<text x="22" y="114.6">0.024</text>
<text x="66.1" y="116.1">2.0</text>
<text x="71.6" y="116.1">0.079</text>
<text x="130.4" y="115.4">4.7 0.185</text>
<text x="130.4" y="119.7">5.5 0.217</text>
<text x="175.2" y="114.6">(TYP)</text>
<text x="42" y="121.4">13.2</text>
<text x="48.9" y="121.4">0.520</text>
<text x="130.4" y="123.9">8.5</text>
<text x="135.9" y="123.9">0.335</text>
<text x="150.8" y="129.2">11.0</text>
<text x="157.7" y="129.2">0.433</text>
<text x="152.8" y="144.4">9.1</text>
<text x="154.6" y="147.4">(2 PLCS)</text>
<text x="158.3" y="144.4">0.358</text>
<text x="179.9" y="149.3">1.0 0.039</text>
<text x="131.3" y="150.8">1.5</text>
<text x="134.3" y="153.8">(2 PLCS)</text>
<text x="136.8" y="150.8">0.059</text>
<text x="179.9" y="152.3">(2 PLCS) MAX</text>
<text x="179.9" y="155.3">SOLDER WELDS</text>
<text x="123.1" y="164.5">10.0 0.394</text>
<text x="179.9" y="166.1">(4 PLCS)</text>
<text x="182.6" y="163.1">1.0</text>
<text x="188.1" y="163.1">0.039</text>
<text x="193.5" y="166.1">0.1</text>
<text x="134.1" y="168.6">5.0</text>
<text x="139.6" y="168.6">0.197</text>
</g>
<g font-size="2.3" fill="#231f20">
<text x="168.8" y="41.5">MATERIAL</text>
<text x="193.2" y="41.5">PLATING</text>
<text x="135.8" y="46.1">earth terminal</text>
<text x="168.8" y="46.1">brass</text>
<text x="193.2" y="46.1">tin</text>
<text x="135.8" y="50.7">contact terminals (1~9)</text>
<text x="168.8" y="50.7">phosphor bronze</text>
<text x="193.2" y="50.7">silver</text>
<text x="135.8" y="55.2">shielding plate</text>
<text x="135.8" y="59.8">housing</text>
<text x="168.8" y="55.2">steel</text>
<text x="168.8" y="59.8">PBT</text>
<text x="193.2" y="55.2">tin</text>
</g>
<g font-size="2.2" fill="#231f20">
<text x="40.8" y="203.2">3</text>
<text x="104.7" y="203.3">4</text>
<text x="112.9" y="203.3">3</text>
<text x="171.5" y="203.1">5</text>
<text x="179.8" y="203.2">4</text>
<text x="35" y="207.1">2</text>
<text x="44.6" y="207">1</text>
<text x="104" y="207.1">2</text>
<text x="113.6" y="207.1">1</text>
<text x="170.9" y="207">3</text>
<text x="180.5" y="206.9">2</text>
<text x="178.5" y="210.9">1</text>
</g>
<g font-size="2" fill="#231f20">
<text x="44.9" y="89.2">5</text>
<text x="45.5" y="85.7">8</text>
<text x="50.2" y="85.7">7</text>
<text x="50.3" y="89.2">4</text>
<text x="53.1" y="85.7">6</text>
<text x="53.7" y="89.1">3</text>
<text x="47.7" y="93">2</text>
<text x="50.8" y="93">1</text>
<text x="34.8" y="224">13.5 0.531</text>
<text x="103.8" y="224.2">13.5 0.531</text>
<text x="170.6" y="224.1">13.5 0.531</text>
<text x="9.1" y="232.3">8.5 0.335</text>
<text x="19.8" y="230.2">4.7 0.185</text>
<text x="50.8" y="230">5.5 0.217</text>
<text x="52.2" y="232.3">(2 PLCS)</text>
<text x="78.1" y="232.5">8.5 0.335</text>
<text x="88.6" y="230.4">4.7 0.185</text>
<text x="119.8" y="229.9">5.5 0.217</text>
<text x="121.2" y="232.2">(2 PLCS)</text>
<text x="145" y="232.4">8.5 0.335</text>
<text x="155.4" y="230.2">4.7 0.185</text>
<text x="186.6" y="229.8">5.5 0.217</text>
<text x="188" y="232">(2 PLCS)</text>
<text x="10.5" y="234.6">(2 PLCS)</text>
<text x="60.5" y="235.1">11.0 0.433</text>
<text x="79.6" y="234.7">(2 PLCS)</text>
<text x="128.8" y="234.7">11.0 0.433</text>
<text x="130.8" y="237">(2 PLCS)</text>
<text x="146.4" y="234.6">(3 PLCS)</text>
<text x="195.7" y="234.6">11.0</text>
<text x="197.6" y="236.9">(2 PLCS)</text>
<text x="201" y="234.6">0.433</text>
<text x="15.5" y="243.8">(3 PLCS)</text>
<text x="16.9" y="241.8">0.7X2.2</text>
<text x="48.2" y="245">0.9 0.035</text>
<text x="84.5" y="244">(3 PLCS)</text>
<text x="85.9" y="242">0.7X2.2</text>
<text x="151.4" y="243.9">(3 PLCS)</text>
<text x="152.7" y="241.9">0.7X2.2</text>
<text x="15.6" y="247.2">0.9 0.035</text>
<text x="17.9" y="249.5">(3 PLCS)</text>
<text x="22.2" y="251.7">+0.1</text>
<text x="48.2" y="248.4">6.8 0.268</text>
<text x="86.5" y="247.9">0.9 0.035</text>
<text x="88.7" y="250.2">(4 PLCS)</text>
<text x="117.2" y="247.6">6.8 0.268</text>
<text x="153.3" y="247.8">0.9 0.035</text>
<text x="155.5" y="250">(5 PLCS)</text>
<text x="184" y="246">1.3 0.051</text>
<text x="184.1" y="249.4">6.8 0.268</text>
<text x="22.7" y="254">-0.0</text>
<text x="33.5" y="254.5">HOLE LAYOUT</text>
<text x="35.6" y="256.5">TOP VIEW</text>
<text x="93.1" y="252.4">+0.1</text>
<text x="93.6" y="254.7">-0.0</text>
<text x="102.5" y="252.9">HOLE LAYOUT</text>
<text x="104.7" y="254.9">TOP VIEW</text>
<text x="159.9" y="252.3">+0.1</text>
<text x="160.4" y="254.6">-0.0</text>
<text x="169.4" y="257.2">HOLE LAYOUT</text>
<text x="171.5" y="259.3">TOP VIEW</text>
</g>
<g font-size="1.5" fill="#231f20">
<text x="35.1" y="237.4">1</text>
<text x="44.9" y="237.4">2</text>
<text x="104.2" y="237.6">1</text>
<text x="114" y="237.6">2</text>
<text x="171" y="237.4">2</text>
<text x="174" y="237.5">1</text>
<text x="180.8" y="237.4">3</text>
<text x="41.3" y="241">3</text>
<text x="104.2" y="241.2">3</text>
<text x="114" y="241.2">4</text>
<text x="171" y="241">4</text>
<text x="180.8" y="241">5</text>
</g>
</svg>
